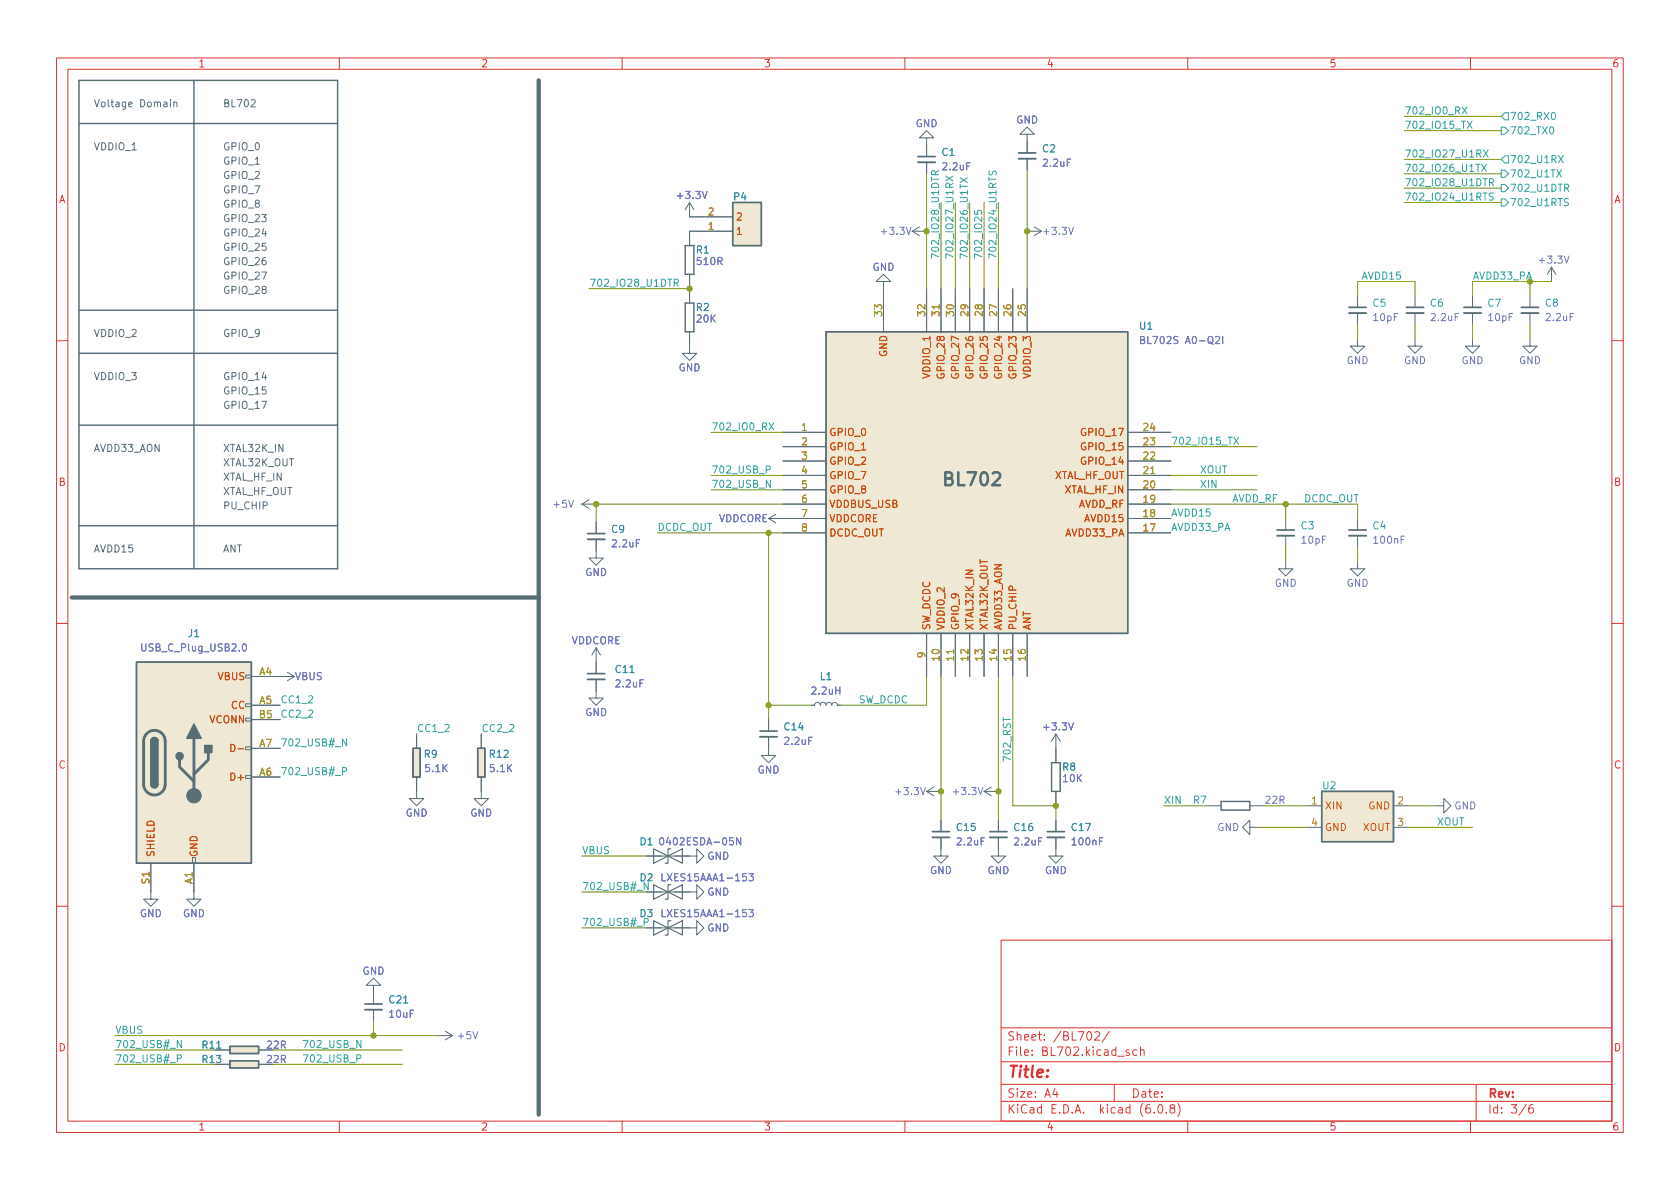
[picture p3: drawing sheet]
<svg xmlns="http://www.w3.org/2000/svg" width="297mm" height="210mm" viewBox="0 0 297 210" stroke-linecap="round" stroke-linejoin="round" font-family="sans-serif">
<g fill="none" stroke="#dc322f" stroke-width=".18">
<path d="M10 10.2h277v190.1h-277zM12 12.2h273v186.1h-273zM60 10.2v2M110 10.2v2M160 10.2v2M210 10.2v2M260 10.2v2M10 60.2h2M285 60.2h2M10 110.2h2M285 110.2h2M10 160.2h2"/>
<path d="M177 166.3h108v32h-108zM285 160.2h2M60 198.3v2M110 198.3v2M160 198.3v2M177 194.8h108M177 191.8h108M177 187.8h108M177 181.8h108M186.5 192.5l-.4 1h1M186.9 193v1M192.3 182.6l.2-.2a.81 .81 0 0 1 .6 .7 .81 .81 0 0 1-.3 .8h-.2a.81 .81 0 0 1-.3-1.3z"/>
<path d="M193.6 182.6l.5-.2 .3 .2v.3l-.9 1h.9M196.1 182.4l-1.2 1.9M197 191.8v3M199.6 185.7l-.3-.1-.2 .2v.3l.5 .1v.4h-.5M201 185.7l-.4-.1-.3 .3v.4l.1 .3h.6M201.6 185.8l.3-.2 .3 .1 .1 .9M201.6 185.1v1.5M204.1 196.7v.1M204.9 195.4l.2-.1a.81 .81 0 0 1 .6 .7 .81 .81 0 0 1-.3 .8h-.2a.81 .81 0 0 1-.6-.6 .81 .81 0 0 1 .3-.8zM206.2 196.7v.1M207.1 196l-.2-.3v-.2l.2-.2 .5 .1 .1 .2-.1 .2-.6 .2-.1 .3v.4l.2 .1h.5l.1-.3-.1-.4-.2-.1M208.2 195.1a1.72 1.72 0 0 1 0 2.3"/>
<path d="M210 198.3v2M260 198.3v2M261 191.8v6.5M269.9 195.3l-1.3 1.9M271 195.3a.6 .6 0 0 0-.7 .7v.5l.1 .3h.5l.2-.1 .1-.5-.2-.2-.4-.1-.3 .3"/>
</g>
<g fill="none" stroke="#586e75" stroke-width=".18">
<path d="M30.1 17.6v.1M30.1 18v.9M30.7 18.2l.2-.2 .3 .1 .1 .8M30.7 18v.9M44.4 17.7l.5-.1 .2 .4-.8 .9h.8M121.9 35.8l-.7 1.3M121.9 35.8v2.5h7.6M121.9 35.8l.8 1.3M163.8 24.4h1.3l-1.3-1.3-1.2 1.3h1.2v3.3M163.8 28.7v2M181.6 23.7h1.3l-1.3-1.2-1.3 1.2h1.3v3.3M181.6 28.1v2"/>
<path d="M121.9 58.7v3.8h1.3l-1.3 1.2-1.3-1.2h1.3M121.9 48.5v5.1M129.5 40.9h-7.6v2.5M156.2 49.8h1.3l-1.3-1.3-1.3 1.3h1.3v8.9M161.3 40.9l1.3 .8M161.3 40.9h2.5M162.6 40.1l-1.3 .8M163.8 51v7.7M166.4 51v7.7M168.9 51v7.7M171.4 51v7.7M174 51v7.7"/>
<path d="M176.5 51v7.7M179.1 51v7.7M181.6 40.9h2.5M181.6 51v7.7M182.9 40.1l1.2 .8M184.1 40.9l-1.2 .8M240 59.9v1.3h1.3l-1.3 1.3-1.2-1.3h1.2M240 52.3v2.1M240 55.4v2M250.2 59.9v1.3h1.3l-1.3 1.3-1.3-1.3h1.3M250.2 52.3v2.1M250.2 55.4v2"/>
<path d="M260.3 59.9v1.3h1.3l-1.3 1.3-1.2-1.3h1.2M260.3 52.3v2.1M260.3 55.4v2M270.5 59.9v1.3h1.3l-1.3 1.3-1.3-1.3h1.3M270.5 52.3v2.1M270.5 55.4v2M274.3 47.2l-.7 1.3M274.3 47.2v2.6M274.3 47.2l.8 1.3M138.4 76.4h7.6M138.4 79h7.6M199.4 76.4h7.6"/>
<path d="M199.4 79h7.6M102.9 89.1h2.5M102.9 89.1l1.2 .8M104.1 88.4l-1.2 .7M105.4 95.4v3.3h1.3l-1.3 1.2-1.3-1.2h1.3M105.4 92.3v2.1M135.9 91.7h10.1M135.9 91.7l1.3 .8M137.2 90.9l-1.3 .8M138.4 94.2h7.6M138.4 89.1h7.6M138.4 86.6h7.6"/>
<path d="M138.4 84.1h7.6M138.4 81.5h7.6M199.4 94.2h7.6M199.4 91.7h7.6M199.4 89.1h7.6M199.4 86.6h7.6M199.4 84.1h7.6M199.4 81.5h7.6M227.3 99.3v1.3h1.3l-1.3 1.2-1.2-1.2h1.2M227.3 91.7v2M227.3 94.7v2.1M240 99.3v1.3h1.3l-1.3 1.2-1.2-1.2h1.2"/>
<path d="M240 91.7v2M240 94.7v2.1M43.4 119.4h1v.5h-1zM44.4 119.6h7.7M50.8 118.9l1.3 .7M52.1 119.6l-1.3 .8M105.4 114.5l-.8 1.3M105.4 114.5v4.6M105.4 114.5l.8 1.3M163.8 112v7.6M166.4 112v7.6M168.9 112v7.6"/>
<path d="M171.4 112v7.6M174 112v7.6M176.5 112v7.6M179.1 112v7.6M181.6 112v7.6M43.4 137.2h1v.5h-1zM43.4 132.1h1v.5h-1zM43.4 127h1v.5h-1zM43.4 124.5h1v.5h-1zM44.4 124.7h5.1M44.4 137.4h5.1M44.4 132.3h5.1"/>
<path d="M44.4 127.2h5.1M73.7 137.4v3.8h1.2l-1.2 1.3-1.3-1.3h1.3M73.7 129.8v2.5M85.1 137.4v3.8h1.3l-1.3 1.3-1.3-1.3h1.3M85.1 129.8v2.5M105.4 120.1v3.3h1.3l-1.3 1.3-1.3-1.3h1.3M135.9 130.3v3.3h1.3l-1.3 1.3-1.3-1.3h1.3M135.9 127.2v2.1M143.5 124.7h.5l.2-.4 .3-.1 .4 .1 .1 .4 .2-.3 .3-.2 .4 .1 .1 .4 .3-.4 .4-.1 .2 .2 .2 .3 .1-.4 .4-.1 .3 .1 .2 .4h.5M163.8 139.9l1.3 .8M163.8 139.9h2.6M165.1 139.2l-1.3 .7"/>
<path d="M174 139.9h2.5M174 139.9l1.3 .8M175.3 139.2l-1.3 .7M186.7 129.8v5.1M186.7 139.9v2.6M186.7 129.8l-.8 1.3M186.7 129.8l.8 1.3M26.7 152.6v6.4h1.2l-1.2 1.3-1.3-1.3h1.3M34 151.6h.5v1h-.5zM34.3 152.6v6.4h1.3l-1.3 1.3-1.3-1.3h1.3M114.3 151.4h8.9v-1.3l1.3 1.3-1.3 1.2v-1.2M114.3 157.7h8.9v-1.2l1.3 1.2-1.3 1.3v-1.3"/>
<path d="M166.4 148.1v3.3h1.2l-1.2 1.2-1.3-1.2h1.3M166.4 145v2.1M176.5 148.1v3.3h1.3l-1.3 1.2-1.2-1.2h1.2M176.5 145v2.1M186.7 148.1v3.3h1.3l-1.3 1.2-1.3-1.2h1.3M186.7 145v2.1M213.4 142.5h2.5M221 146.3v-1.3l-1.3 1.3 1.3 1.3v-1.3h1.2M221 142.5h2.5M231.1 142.5h2.6M231.1 146.3h2.6M246.4 142.5h2.5"/>
<path d="M246.4 146.3h2.5M254 142.5h1.3v-1.3l1.2 1.3-1.2 1.3v-1.3M66 174.2h1.3l-1.3-1.2-1.2 1.2h1.2v3.3M66 178.6v2M114.3 164.1h8.9v-1.3l1.3 1.3-1.3 1.2v-1.2M38.1 188.2h2.5M38.1 185.7h2.5M45.7 188.2h2.6M45.7 185.7h2.6M77.5 183.1h2.5M78.7 182.4l1.3 .7M80 183.1l-1.3 .8"/>
</g>
<g fill="none" stroke="#586e75" stroke-width=".25">
<path d="M14 14.2h45.7v86.4h-45.7zM34.3 14.2v86.4M14 21.8h45.7M129.5 35.8h5.1v7.6h-5.1zM14 54.9h45.7M121.2 43.4h1.5v5.1h-1.5zM121.2 53.6h1.5v5.1h-1.5zM146 58.7h53.4v53.3h-53.4zM14 62.5h45.7M14 75.2h45.7M14 93h45.7M24.1 117.1h20.3v35.5h-20.3z"/>
<path d="M26.7 138.7a.64 .64 0 0 0 .6 .6 .64 .64 0 0 0 .6-.6M26.7 131.1a.64 .64 0 0 1 .6-.7 .64 .64 0 0 1 .6 .7M73 132.3h1.3v5.1h-1.3zM84.5 132.3h1.2v5.1h-1.2zM185.9 134.9h1.6v5h-1.6zM233.7 139.9h12.7v8.9h-12.7zM215.9 141.7h5.1v1.6h-5.1zM40.6 187.6h5.1v1.2h-5.1zM40.6 185h5.1v1.3h-5.1z"/>
</g>
<path d="M115.6 156.5l2.5 1.2-2.5 1.3zM115.6 150.1l2.5 1.3-2.5 1.2zM118.1 157.7l2.5-1.2v2.5zM118.1 151.4l2.5-1.3v2.5zM118.6 156.5h-.5v2.5h-.5M118.6 150.1h-.5v2.5h-.5M115.6 162.8l2.5 1.3-2.5 1.2zM118.1 164.1l2.5-1.3v2.5zM118.6 162.8h-.5v2.5h-.5" fill="none" stroke="#586e75" stroke-width=".2"/>
<path d="M214.9 59.6l.5-.1 .2 .4-.7 .9h.7M216.2 59.5v1.3M201.7 60.1l.5-.1 .1-.1v-.3l-.6-.1v1.3h.5l.1-.2 .1-.3-.3-.2M43 114l.1-.1a.68 .68 0 0 1 .5 .6 .68 .68 0 0 1-.5 .6l-.1-.1-.2-.4zM116.7 148.3l.2-.2a.68 .68 0 0 1 .5 .7 .68 .68 0 0 1-.5 .6l-.2-.1-.1-.4zM117.1 154.5v1.3h.6M131 148.1v1.3l-.8-1.3v1.3M132.4 154.5h.8l-.4 .5 .3 .1v.5l-.1 .2-.6-.2M117.1 160.8v1.3h.6M132.4 160.8h.8l-.4 .5 .3 .1v.6l-.1 .1-.6-.1" fill="none" stroke="#6c71c4" stroke-width=".18"/>
<g fill="none" stroke="#586e75" stroke-width=".33">
<path d="M162.3 28.7h3.1M180.1 28.1h3M238.5 55.4h3.1M248.7 55.4h3M258.8 55.4h3.1M269 55.4h3M103.9 95.4h3M225.8 94.7h3.1M238.5 94.7h3.1M103.9 120.1h3M134.4 130.3h3M164.8 148.1h3.1"/>
<path d="M175 148.1h3.1M185.2 148.1h3M64.5 178.6h3.1"/>
</g>
<g fill="none" stroke="#586e75" stroke-width=".3">
<path d="M162.3 27.7h3.1M180.1 27h3M238.5 54.4h3.1M248.7 54.4h3M258.8 54.4h3.1M269 54.4h3M103.9 94.4h3M225.8 93.7h3.1M238.5 93.7h3.1M103.9 119.1h3M134.4 129.3h3M164.8 147.1h3.1"/>
<path d="M175 147.1h3.1M185.2 147.1h3M64.5 177.5h3.1"/>
</g>
<g fill="#eee8d5" stroke="#eee8d5" stroke-width=".18">
<path d="M146 58.7h53.4v53.3h-53.4z"/>
<path d="M129.5 35.8h5.1v7.6h-5.1z"/>
<path d="M233.7 139.9h12.7v8.9h-12.7z"/>
<path d="M40.6 187.6h5.1v1.2h-5.1z"/>
<path d="M73 132.3h1.3v5.1h-1.3z"/>
<path d="M84.5 132.3h1.2v5.1h-1.2z"/>
<path d="M40.6 185h5.1v1.3h-5.1z"/>
<path d="M24.1 117.1h20.3v35.5h-20.3z"/>
</g>
<path d="M26 129.7a1.91 1.91 0 0 1 2-.4 1.91 1.91 0 0 1 1.2 1.8v7.6a1.91 1.91 0 0 1-1.9 1.9 1.91 1.91 0 0 1-1.9-1.9v-7.8l.2-.6zM31.7 134.4v1.2l2.6 2.6M34.3 130.6v10.1M36.8 133.1v1.3l-2.5 2.5" fill="none" stroke="#586e75" stroke-width=".51"/>
<g fill="#586e75" stroke="#586e75" stroke-width=".25">
<path d="M26.7 138.7h1.2a.64 .64 0 0 1-.6 .6 .64 .64 0 0 1-.6-.6z"/>
<path d="M26.7 131.1h1.2v7.6h-1.2z"/>
<path d="M26.9 130.6a.64 .64 0 0 1 .6-.1 .64 .64 0 0 1 .4 .6h-1.2z"/>
<path d="M34.3 128l1.3 2.6h-2.6z"/>
<path d="M36.2 131.8h1.3v1.3h-1.3z"/>
<circle cx="31.7" cy="133.7" r=".63"/>
</g>
<circle cx="34.3" cy="140.7" r="1.27" fill="#586e75" stroke="#586e75" stroke-width=".18"/>
<path d="M40.8 131.6a.64 .64 0 0 1 .7 .7 .64 .64 0 0 1-.7 .6z" fill="none" stroke="#cb4b16" stroke-width=".18"/>
<g fill="none" stroke="#2aa198" stroke-width=".18">
<path d="M258.5 18.9l.9 1.3M259.4 18.9l-.9 1.3M266.1 19.9h.6v1.3h-.6l-.7-.6zM274.5 19.9h.1a.68 .68 0 0 1 .4 .6 .68 .68 0 0 1-.4 .6 .85 .85 0 0 1-.1-1.2zM165.4 30.9l-.1-.6-.2-.1h-.3l-.1 .7h1.3M166 30.2l-.6 .4M167.2 31.1l1.3 .9M168.5 31.1l-1.3 .9M169.8 31.4l1.2 .9M171 31.4l-1.2 .9M172.3 37.2v.6l.6 .1-.1-.2 .1-.4 .1-.1h.5l.1 .2-.1 .5M174.9 30.2v.5l.1 .2h.3l.3-.6 .3-.1 .2 .3v.5"/>
<path d="M259.4 21.4l.9 1.3M260.3 21.4l-.9 1.3M262 29l.8 1.3M262.3 26.5l.8 1.3M262.8 29l-.8 1.3M263.1 26.5l-.8 1.3M263.4 32.3l.6-.1 .1-.2-.1-.3-.6-.1v1.3M263.7 32.3l.4 .6M264 34.2l-.5-.1-.2 .3 .1 .3 .6 .2v.4l-.2 .1-.5-.1M265.4 35.2h.7l.6 .6-.6 .6h-.7zM265.4 32.6h.7l.6 .7-.6 .6h-.7zM265.4 30.1h.7l.6 .6-.6 .7h-.7z"/>
<path d="M265.4 22.5h.7l.6 .6-.6 .6h-.7zM266.1 27.6h.6v1.2h-.6l-.7-.6zM274.1 22.5l.2-.1a.68 .68 0 0 1 .4 .6 .68 .68 0 0 1-.4 .7l-.2-.1-.1-.4zM275.3 30l.8 1.3M275.6 27.5l.8 1.3M276.1 30l-.8 1.3M276.4 27.5l-.8 1.3M276.6 33.2h.6l.2-.2-.1-.3-.7-.1v1.2M276.9 33.2l.5 .6M277.3 35.2l-.5-.1-.2 .1v.4l.6 .2 .1 .3-.2 .3-.5-.1M119.2 50h.6l.1-.2v-.3l-.7-.1v1.2M119.5 50l.4 .6"/>
<path d="M136 74.8l.8 1.2M136.8 74.8l-.8 1.2M218.2 77.3l.8 1.3M219 77.3l-.8 1.3M135.5 83.1l.6-.1 .1-.2-.1-.3-.6-.1v1.3M136.2 84.9v1.3l-.7-1.3v1.3M60.6 136.4l.6-.1 .1-.1-.1-.4-.6-.1v1.3M61.3 130.6v1.3l-.7-1.3v1.3M114.6 156v1.3l-.7-1.3v1.3M113.9 163.1l.6-.1 .1-.2v-.3l-.7-.1v1.3M31.3 187.2l.6-.1 .2-.1-.1-.4-.7-.1v1.3M32.1 184v1.3l-.8-1.3v1.3"/>
<path d="M63.1 187.2l.6-.1 .1-.1v-.4l-.7-.1v1.3M63.8 184v1.3l-.7-1.3v1.3"/>
</g>
<path d="M95.2 14.2v182.9M12.7 105.7h82.5" fill="none" stroke="#586e75" stroke-width=".76"/>
<g fill="none" stroke="#859900" stroke-width=".18">
<path d="M163.8 30.7v20.3M166.4 35.8v15.2M168.9 35.8v15.2M171.4 35.8v15.2M174 35.8v15.2M176.5 35.8v15.2M181.6 30.1v20.9M248.3 35.8h17.1M248.3 30.7h17.1M248.3 33.3h17.1M248.3 23.1h17.1M248.3 20.6h17.1"/>
<path d="M248.3 28.2h17.1M104.1 51h17.8M240 52.3v-2.5h10.2v2.5M240 57.4v2.5M250.2 57.4v2.5M260.3 57.4v2.5M270.5 49.8v2.5M270.5 57.4v2.5M274.3 49.8h-14v2.5M125.7 76.4h12.7M207 79h15.2M116.2 94.2h22.2"/>
<path d="M125.7 86.6h12.7M125.7 84.1h12.7M135.9 94.2v33M138.4 89.1h-33v3.2M207 89.1h33v2.6M207 86.6h15.2M207 84.1h15.2M227.3 89.1v2.6M227.3 96.8v2.5M240 96.8v2.5M163.8 119.6v5.1h-15.2M166.4 119.6v25.4"/>
<path d="M176.5 119.6v25.4M179.1 119.6v22.9h7.6v2.5M135.9 124.7h7.6M102.9 151.4h11.4M102.9 157.7h11.4M205.7 142.5h7.7M222.2 146.3h8.9M223.5 142.5h7.6M248.9 142.5h5.1M248.9 146.3h11.4M102.9 164.1h11.4M20.3 183.1h57.2"/>
<path d="M20.3 188.2h17.8M20.3 185.7h17.8M48.3 188.2h22.8M48.3 185.7h22.8M66 180.6v2.5"/>
</g>
<g fill="#859900" stroke="#859900" stroke-width=".18">
<circle cx="176.5" cy="139.9" r=".46"/>
<circle cx="163.8" cy="40.9" r=".46"/>
<circle cx="121.9" cy="51" r=".46"/>
<circle cx="135.9" cy="94.2" r=".46"/>
<circle cx="66" cy="183.1" r=".46"/>
<circle cx="166.4" cy="139.9" r=".46"/>
<circle cx="135.9" cy="124.7" r=".46"/>
<circle cx="105.4" cy="89.1" r=".46"/>
<circle cx="186.7" cy="142.5" r=".46"/>
<circle cx="227.3" cy="89.1" r=".46"/>
<circle cx="181.6" cy="40.9" r=".46"/>
</g>
<text font-size="3.2" fill="#586e75" x="167.2" y="85.9">BL702</text>
<text font-size="2.8" fill="#dc322f" x="178" y="190.6">Title:</text>
<g font-size="2.1" fill="#dc322f">
<text x="178" y="184">Sheet: /BL702/</text>
<text x="178" y="186.7">File: BL702.kicad_sch</text>
<text x="178" y="196.9">KiCad E.D.A. kicad (6.0.8)</text>
<text x="178" y="194.1">Size: A4</text>
<text x="200" y="194.1">Date:</text>
<text x="263" y="194.1">Rev:</text>
<text x="263" y="196.9">Id: 3/6</text>
</g>
<g font-size="1.8" fill="#dc322f">
<text x="35" y="11.9">1</text>
<text x="85" y="11.9">2</text>
<text x="135" y="11.9">3</text>
<text x="185" y="11.9">4</text>
<text x="235" y="11.9">5</text>
<text x="285" y="11.9">6</text>
<text x="10.3" y="35.9">A</text>
<text x="285.3" y="35.9">A</text>
<text x="10.3" y="85.9">B</text>
<text x="285.3" y="85.9">B</text>
<text x="10.3" y="135.9">C</text>
<text x="285.3" y="135.9">C</text>
<text x="10.3" y="185.9">D</text>
<text x="285.3" y="185.9">D</text>
<text x="35" y="199.9">1</text>
<text x="85" y="199.9">2</text>
<text x="135" y="199.9">3</text>
<text x="185" y="199.9">4</text>
<text x="235" y="199.9">5</text>
<text x="285" y="199.9">6</text>
</g>
<g font-size="1.8" fill="#586e75">
<text x="16.5" y="18.9">Voltage Domain</text>
<text x="39.4" y="18.9">BL702</text>
<text x="16.5" y="26.6">VDDIO_1</text>
<text x="39.4" y="26.6">GPIO_0</text>
<text x="39.4" y="29.1">GPIO_1</text>
<text x="39.4" y="31.6">GPIO_2</text>
<text x="39.4" y="34.2">GPIO_7</text>
<text x="39.4" y="41.8">GPIO_24</text>
<text x="39.4" y="39.3">GPIO_23</text>
<text x="39.4" y="36.7">GPIO_8</text>
<text x="39.4" y="46.9">GPIO_26</text>
<text x="39.4" y="44.3">GPIO_25</text>
<text x="39.4" y="52">GPIO_28</text>
<text x="39.4" y="49.4">GPIO_27</text>
<text x="16.5" y="59.6">VDDIO_2</text>
<text x="39.4" y="59.6">GPIO_9</text>
<text x="16.5" y="67.2">VDDIO_3</text>
<text x="39.4" y="69.7">GPIO_15</text>
<text x="39.4" y="67.2">GPIO_14</text>
<text x="39.4" y="72.3">GPIO_17</text>
<text x="16.5" y="79.9">AVDD33_AON</text>
<text x="39.4" y="79.9">XTAL32K_IN</text>
<text x="39.4" y="82.4">XTAL32K_OUT</text>
<text x="39.4" y="85">XTAL_HF_IN</text>
<text x="39.4" y="87.5">XTAL_HF_OUT</text>
<text x="39.4" y="90.1">PU_CHIP</text>
<text x="16.5" y="97.7">AVDD15</text>
<text x="39.4" y="97.7">ANT</text>
</g>
<g font-size="1.8" fill="#6c71c4">
<text x="161.9" y="22.5">GND</text>
<text x="179.6" y="21.8">GND</text>
<text x="184.6" y="29.5">2.2uF</text>
<text x="120" y="35.2">+3.3V</text>
<text x="166.8" y="30.1">2.2uF</text>
<text x="156" y="41.5">+3.3V</text>
<text x="184.7" y="41.5">+3.3V</text>
<text x="123.4" y="46.9">510R</text>
<text x="154.2" y="47.9">GND</text>
<text x="272.4" y="46.6">+3.3V</text>
<text x="123.2" y="57">20K</text>
<text x="242.9" y="56.8">10pF</text>
<text x="253.1" y="56.8">2.2uF</text>
<text x="263.2" y="56.8">10pF</text>
<text x="273.5" y="56.8">2.2uF</text>
<text x="120" y="65.7">GND</text>
<text x="202.6" y="60.8">BL702S A0-Q2I</text>
<text x="238.1" y="64.4">GND</text>
<text x="248.2" y="64.4">GND</text>
<text x="258.4" y="64.4">GND</text>
<text x="268.5" y="64.4">GND</text>
<text x="98" y="89.8">+5V</text>
<text x="127" y="92.3">VDDCORE</text>
<text x="103.4" y="101.8">GND</text>
<text x="108.4" y="96.8">2.2uF</text>
<text x="230.2" y="96.1">10pF</text>
<text x="243" y="96.1">100nF</text>
<text x="225.4" y="103.8">GND</text>
<text x="238.1" y="103.8">GND</text>
<text x="101" y="113.9">VDDCORE</text>
<text x="25.3" y="115.2">USB_C_Plug_USB2.0</text>
<text x="52.1" y="120.3">VBUS</text>
<text x="109" y="121.5">2.2uF</text>
<text x="143.6" y="122.8">2.2uH</text>
<text x="103.4" y="126.6">GND</text>
<text x="138.8" y="131.7">2.2uF</text>
<text x="184.7" y="129.2">+3.3V</text>
<text x="75.3" y="136.5">5.1K</text>
<text x="86.7" y="136.5">5.1K</text>
<text x="133.9" y="136.8">GND</text>
<text x="158.6" y="140.6">+3.3V</text>
<text x="168.7" y="140.6">+3.3V</text>
<text x="188" y="138.3">10K</text>
<text x="223.8" y="142.1">22R</text>
<text x="257.1" y="143.1">GND</text>
<text x="71.7" y="144.4">GND</text>
<text x="83.1" y="144.4">GND</text>
<text x="117.5" y="149.5">0402ESDA-05N</text>
<text x="169.3" y="149.5">2.2uF</text>
<text x="179.5" y="149.5">2.2uF</text>
<text x="189.7" y="149.5">100nF</text>
<text x="215.2" y="146.9">GND</text>
<text x="117.6" y="155.8">LXES15AAA1-153</text>
<text x="125" y="152">GND</text>
<text x="164.4" y="154.6">GND</text>
<text x="174.6" y="154.6">GND</text>
<text x="184.7" y="154.6">GND</text>
<text x="125" y="158.4">GND</text>
<text x="24.7" y="162.2">GND</text>
<text x="32.3" y="162.2">GND</text>
<text x="117.6" y="162.2">LXES15AAA1-153</text>
<text x="125" y="164.7">GND</text>
<text x="64.1" y="172.3">GND</text>
<text x="68.9" y="180">10uF</text>
<text x="47.3" y="185.4">22R</text>
<text x="81.1" y="183.8">+5V</text>
<text x="47.3" y="188">22R</text>
</g>
<g font-size="1.8" fill="#2aa198">
<text x="248.3" y="20.2">702_IO0_RX</text>
<text x="248.3" y="22.8">702_IO15_TX</text>
<text x="266.9" y="21.2">702_RX0</text>
<text x="266.9" y="23.7">702_TX0</text>
<text x="248.3" y="27.8">702_IO27_U1RX</text>
<text x="266.9" y="28.8">702_U1RX</text>
<text x="248.3" y="30.4">702_IO26_U1TX</text>
<text x="248.3" y="35.5">702_IO24_U1RTS</text>
<text x="248.3" y="32.9">702_IO28_U1DTR</text>
<text x="266.9" y="33.9">702_U1DTR</text>
<text x="266.9" y="31.4">702_U1TX</text>
<text x="266.9" y="36.4">702_U1RTS</text>
<text x="166" y="46" transform="rotate(-90 166 46)">702_IO28_U1DTR</text>
<text x="168.6" y="46" transform="rotate(-90 168.6 46)">702_IO27_U1RX</text>
<text x="171.1" y="46" transform="rotate(-90 171.1 46)">702_IO26_U1TX</text>
<text x="173.6" y="46" transform="rotate(-90 173.6 46)">702_IO25</text>
<text x="176.2" y="46" transform="rotate(-90 176.2 46)">702_IO24_U1RTS</text>
<text x="104.1" y="50.7">702_IO28_U1DTR</text>
<text x="240.7" y="49.4">AVDD15</text>
<text x="125.7" y="76.1">702_IO0_RX</text>
<text x="125.7" y="83.7">702_USB_P</text>
<text x="207" y="78.6">702_IO15_TX</text>
<text x="212.1" y="83.7">XOUT</text>
<text x="125.7" y="86.3">702_USB_N</text>
<text x="212.1" y="86.3">XIN</text>
<text x="217.8" y="88.8">AVDD_RF</text>
<text x="230.5" y="88.8">DCDC_OUT</text>
<text x="116.2" y="93.9">DCDC_OUT</text>
<text x="207" y="91.3">AVDD15</text>
<text x="207" y="93.9">AVDD33_PA</text>
<text x="49.5" y="124.4">CC1_2</text>
<text x="151.8" y="124.4">SW_DCDC</text>
<text x="49.5" y="132">702_USB#_N</text>
<text x="49.5" y="126.9">CC2_2</text>
<text x="73.7" y="129.4">CC1_2</text>
<text x="85.1" y="129.4">CC2_2</text>
<text x="49.5" y="137.1">702_USB#_P</text>
<text x="178.7" y="134.9" transform="rotate(-90 178.7 134.9)">702_RST</text>
<text x="205.7" y="142.1">XIN</text>
<text x="254" y="145.9">XOUT</text>
<text x="102.9" y="151">VBUS</text>
<text x="102.9" y="157.4">702_USB#_N</text>
<text x="102.9" y="163.7">702_USB#_P</text>
<text x="20.3" y="185.3">702_USB#_N</text>
<text x="20.3" y="182.8">VBUS</text>
<text x="53.3" y="185.3">702_USB_N</text>
<text x="20.3" y="187.9">702_USB#_P</text>
<text x="53.3" y="187.9">702_USB_P</text>
</g>
<g font-size="1.8" fill="#268bd2">
<text x="166.6" y="27.6">C1</text>
<text x="184.3" y="26.9">C2</text>
<text x="129.8" y="35.4">P4</text>
<text x="123.1" y="44.8">R1</text>
<text x="123.1" y="55">R2</text>
<text x="201.5" y="58.3">U1</text>
<text x="242.8" y="54.2">C5</text>
<text x="252.9" y="54.2">C6</text>
<text x="263.1" y="54.2">C7</text>
<text x="273.2" y="54.2">C8</text>
<text x="108.1" y="94.2">C9</text>
<text x="230.1" y="93.6">C3</text>
<text x="242.8" y="93.6">C4</text>
<text x="33.3" y="112.6">J1</text>
<text x="108.9" y="119">C11</text>
<text x="145" y="120.3">L1</text>
<text x="138.7" y="129.2">C14</text>
<text x="75" y="134">R9</text>
<text x="86.6" y="134">R12</text>
<text x="187.9" y="136.3">R8</text>
<text x="211" y="142.1">R7</text>
<text x="233.9" y="139.6">U2</text>
<text x="113.2" y="149.5">D1</text>
<text x="169.2" y="146.9">C15</text>
<text x="179.4" y="146.9">C16</text>
<text x="189.5" y="146.9">C17</text>
<text x="113.2" y="155.8">D2</text>
<text x="113.2" y="162.2">D3</text>
<text x="68.9" y="177.4">C21</text>
<text x="35.8" y="185.4">R11</text>
<text x="35.8" y="188">R13</text>
</g>
<g font-size="1.8" fill="#b58900">
<text x="125.2" y="40.6">1</text>
<text x="125.2" y="38.1">2</text>
<text x="156" y="55.8" transform="rotate(-90 156 55.8)">33</text>
<text x="163.6" y="55.8" transform="rotate(-90 163.6 55.8)">32</text>
<text x="166.1" y="55.8" transform="rotate(-90 166.1 55.8)">31</text>
<text x="168.7" y="55.8" transform="rotate(-90 168.7 55.8)">30</text>
<text x="171.2" y="55.8" transform="rotate(-90 171.2 55.8)">29</text>
<text x="173.7" y="55.8" transform="rotate(-90 173.7 55.8)">28</text>
<text x="176.3" y="55.8" transform="rotate(-90 176.3 55.8)">27</text>
<text x="178.8" y="55.8" transform="rotate(-90 178.8 55.8)">26</text>
<text x="181.4" y="55.8" transform="rotate(-90 181.4 55.8)">25</text>
<text x="141.7" y="76.2">1</text>
<text x="202.2" y="76.2">24</text>
<text x="141.7" y="78.7">2</text>
<text x="141.7" y="81.3">3</text>
<text x="141.7" y="83.8">4</text>
<text x="202.2" y="83.8">21</text>
<text x="202.2" y="81.3">22</text>
<text x="202.2" y="78.7">23</text>
<text x="141.7" y="86.4">5</text>
<text x="141.7" y="88.9">6</text>
<text x="202.2" y="88.9">19</text>
<text x="202.2" y="86.4">20</text>
<text x="141.7" y="91.4">7</text>
<text x="141.7" y="94">8</text>
<text x="202.2" y="94">17</text>
<text x="202.2" y="91.4">18</text>
<text x="45.9" y="119.4">A4</text>
<text x="163.6" y="116.3" transform="rotate(-90 163.6 116.3)">9</text>
<text x="166.1" y="116.8" transform="rotate(-90 166.1 116.8)">10</text>
<text x="168.7" y="116.8" transform="rotate(-90 168.7 116.8)">11</text>
<text x="171.2" y="116.8" transform="rotate(-90 171.2 116.8)">12</text>
<text x="173.7" y="116.8" transform="rotate(-90 173.7 116.8)">13</text>
<text x="176.3" y="116.8" transform="rotate(-90 176.3 116.8)">14</text>
<text x="178.8" y="116.8" transform="rotate(-90 178.8 116.8)">15</text>
<text x="181.4" y="116.8" transform="rotate(-90 181.4 116.8)">16</text>
<text x="45.9" y="124.5">A5</text>
<text x="45.9" y="127">B5</text>
<text x="45.9" y="137.2">A6</text>
<text x="45.9" y="132.1">A7</text>
<text x="231.9" y="142.2">1</text>
<text x="247.2" y="142.2">2</text>
<text x="231.9" y="146">4</text>
<text x="247.2" y="146">3</text>
<text x="26.4" y="156.3" transform="rotate(-90 26.4 156.3)">S1</text>
<text x="34" y="156.3" transform="rotate(-90 34 156.3)">A1</text>
</g>
<g font-size="1.8" fill="#cb4b16">
<text x="130" y="41.5">1</text>
<text x="130" y="39">2</text>
<text x="156.8" y="63.1" transform="rotate(-90 156.8 63.1)">GND</text>
<text x="164.5" y="66.7" transform="rotate(-90 164.5 66.7)">VDDIO_1</text>
<text x="167" y="66.6" transform="rotate(-90 167 66.6)">GPIO_28</text>
<text x="169.5" y="66.6" transform="rotate(-90 169.5 66.6)">GPIO_27</text>
<text x="172.1" y="66.6" transform="rotate(-90 172.1 66.6)">GPIO_26</text>
<text x="174.6" y="66.6" transform="rotate(-90 174.6 66.6)">GPIO_25</text>
<text x="177.2" y="66.6" transform="rotate(-90 177.2 66.6)">GPIO_24</text>
<text x="179.7" y="66.6" transform="rotate(-90 179.7 66.6)">GPIO_23</text>
<text x="182.2" y="66.7" transform="rotate(-90 182.2 66.7)">VDDIO_3</text>
<text x="146.6" y="77.1">GPIO_0</text>
<text x="191.5" y="77.1">GPIO_17</text>
<text x="146.6" y="79.6">GPIO_1</text>
<text x="146.6" y="82.2">GPIO_2</text>
<text x="191.5" y="82.2">GPIO_14</text>
<text x="191.5" y="79.6">GPIO_15</text>
<text x="146.6" y="84.7">GPIO_7</text>
<text x="146.6" y="87.2">GPIO_8</text>
<text x="146.6" y="89.8">VDDBUS_USB</text>
<text x="186.2" y="84.7">XTAL_HF_OUT</text>
<text x="188.2" y="87.2">XTAL_HF_IN</text>
<text x="190.5" y="89.8">AVDD_RF</text>
<text x="146.6" y="92.3">VDDCORE</text>
<text x="146.6" y="94.9">DCDC_OUT</text>
<text x="188.5" y="94.9">AVDD33_PA</text>
<text x="191.9" y="92.3">AVDD15</text>
<text x="164.5" y="111.5" transform="rotate(-90 164.5 111.5)">SW_DCDC</text>
<text x="167" y="111.5" transform="rotate(-90 167 111.5)">VDDIO_2</text>
<text x="169.5" y="111.5" transform="rotate(-90 169.5 111.5)">GPIO_9</text>
<text x="172.1" y="111.5" transform="rotate(-90 172.1 111.5)">XTAL32K_IN</text>
<text x="174.6" y="111.5" transform="rotate(-90 174.6 111.5)">XTAL32K_OUT</text>
<text x="177.2" y="111.5" transform="rotate(-90 177.2 111.5)">AVDD33_AON</text>
<text x="179.7" y="111.5" transform="rotate(-90 179.7 111.5)">PU_CHIP</text>
<text x="182.2" y="111.5" transform="rotate(-90 182.2 111.5)">ANT</text>
<text x="38.5" y="120.3">VBUS</text>
<text x="40.9" y="125.3">CC</text>
<text x="37" y="127.9">VCONN</text>
<text x="41.6" y="133">D-</text>
<text x="41.1" y="138">D+</text>
<text x="234.2" y="143.1">XIN</text>
<text x="241.9" y="143.1">GND</text>
<text x="234.2" y="146.9">GND</text>
<text x="241" y="146.9">XOUT</text>
<text x="27.3" y="151.6" transform="rotate(-90 27.3 151.6)">SHIELD</text>
<text x="34.9" y="151.6" transform="rotate(-90 34.9 151.6)">GND</text>
</g>
<text font-size="1.8" fill="#859900" x="260.3" y="49.4">AVDD33_PA</text>
</svg>
